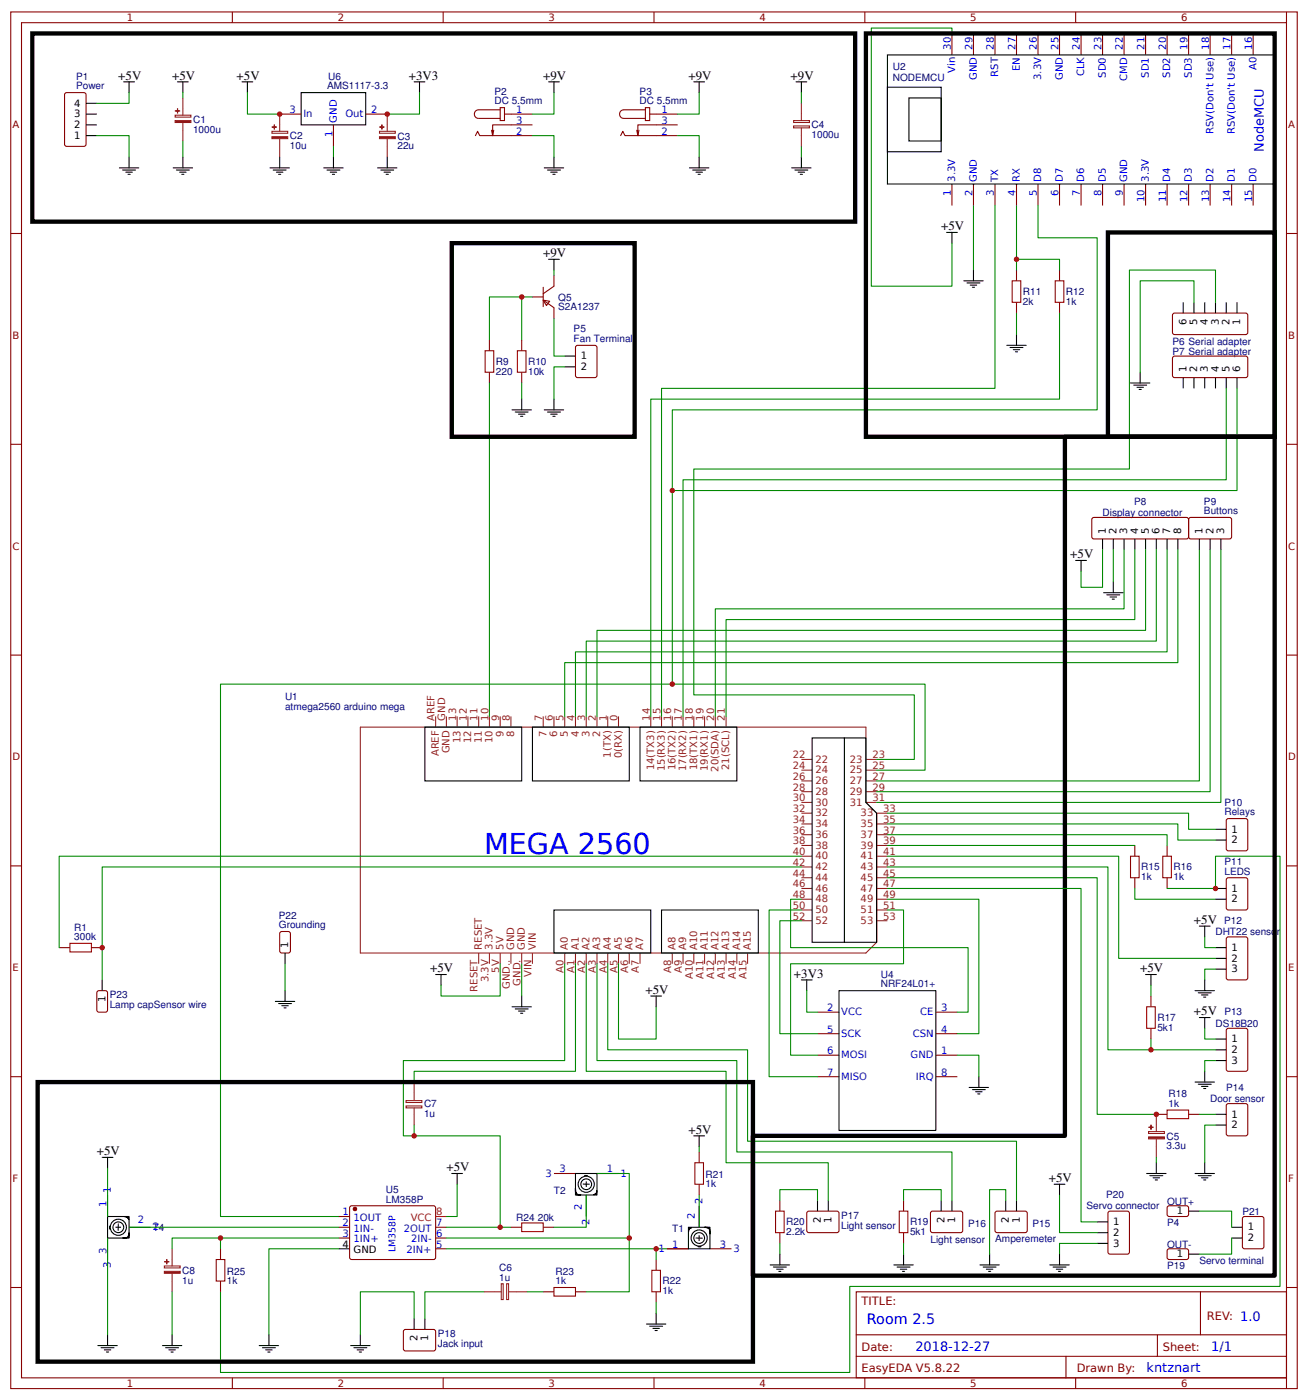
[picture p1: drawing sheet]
<svg xmlns="http://www.w3.org/2000/svg" width="322mm" height="344mm" viewBox="0 0 322 344" stroke-linecap="round" stroke-linejoin="round" font-family="sans-serif">
<g fill="none" stroke="#800" stroke-width=".26">
<path d="M2.6 2.9h316.5v338.7h-316.5zM5.3 5.6h311.1v333.4h-311.1zM57.1 2.9v2.7M109 2.9v2.7M160.9 2.9v2.7M212.7 2.9v2.7M234.2 8.2v5.3M239.4 8.2v5.3M244.7 8.2v5.3M250 8.2v5.3M255.3 8.2v5.3M260.6 8.2v5.3"/>
<path d="M264.6 2.9v2.7M265.9 8.2v5.3M271.2 8.2v5.3M276.5 8.2v5.3M281.8 8.2v5.3M287.1 8.2v5.3M292.4 8.2v5.3M297.7 8.2v5.3M302.9 8.2v5.3M308.2 8.2v5.3M316.4 2.9v2.7M16.1 22.9l4.5-.1 .5 .2 .1 12.5-.3 .4-4.5 .1-.5-.3v-12.4z"/>
<path d="M68.8 28.1h5.3M82 30.7v5.3M90 28.1h5.2M116.9 33.4l.6-1.1 .5 1.1h13M121.4 32l-.2 1.4M123 26.5h1.1v3.2h-1.1zM123 27h-5.3a1.06 1.06 0 0 0-1 1.1 1.06 1.06 0 0 0 1 1h5.3M124.1 28.1h6.9M131 30.7h-9.8v2.7l-.3-1.4M152.7 33.4l.5-1.1 .5 1.1h13M157.2 32l-.3 1.4M158.7 26.5h1.1v3.2h-1.1z"/>
<path d="M158.7 27h-5.2a1.06 1.06 0 0 0-1.1 1.1 1.06 1.06 0 0 0 1.1 1h5.2M159.8 28.1h6.9M166.7 30.7h-9.8v2.7l-.3-1.4M2.6 57.4h2.7M234.2 45.3v5.3M239.4 45.3v5.3M244.7 45.3v5.3M250 45.3v5.3M255.3 45.3v5.3M260.6 45.3v5.3M265.9 45.3v5.3M271.2 45.3v5.3"/>
<path d="M276.5 45.3v5.3M281.8 45.3v5.3M287.1 45.3v5.3M292.4 45.3v5.3M297.7 45.3v5.3M302.9 45.3v5.3M308.2 45.3v5.3M316.4 57.4h2.7M131 73.1h2.6M133.6 73.8l1.6 .3-.8 1.1zM133.6 73.8l2.7 1.9v2.6M133.6 70.7v4.7"/>
<path d="M136.3 67.8v2.6l-2.7 1.9M250 66.4v2.7M250 74.4v2.6M260.6 66.4v2.7M260.6 74.4v2.6M288.5 77.3l.4-.3h17.5l.4 .3 .1 .2v4.3l-.1 .2-.4 .3h-17.5l-.4-.3-.1-.2zM120.4 83.6v2.7M120.4 91.6v2.6M128.3 83.6v2.7M128.3 91.6v2.6M141.8 85h4.5l.5 .2v7.2l-.2 .4-4.5 .1-.5-.3v-7.1zM288.5 87.9l.4-.3h17.5l.4 .3 .1 .2v4.3l-.1 .2-.4 .3h-17.5l-.4-.3-.1-.2z"/>
<path d="M2.6 109.3h2.7M316.4 109.3h2.7M268.6 127.6l.5-.3h22.7l.5 .3 .1 .2v4.3l-.1 .2-.5 .3h-22.7l-.5-.3v-.2zM292.4 127.6l.5-.3 9.8 .1 .2 .4v4.5l-.5 .3-9.8-.1-.2-.4zM2.6 161.2h2.7M316.4 161.2h2.7M2.6 213h2.7M279.1 208v2.6M279.1 215.9v2.7M287.1 208v2.6M287.1 215.9v2.7M301.7 216.2l.5-.3h4.2l.4 .3 .1 7.1-.2 .5-4.5 .1-.5-.3z"/>
<path d="M301.9 201.4h4.5l.4 .2 .1 7.2-.2 .4-4.5 .1-.5-.3-.1-7.1zM316.4 213h2.7M14.6 233.1h2.6M22.5 233.1h2.6M69.1 229.2h1.8l.5 .2v4.5l-.2 .5h-1.9l-.4-.2-.1-4.5zM301.7 230.7l.5-.2h4.2l.4 .2 .1 9.8-.2 .5-4.5 .1-.5-.3zM24.1 243.8l1.8-.1 .5 .3 .1 4.5-.3 .4-1.9 .1-.4-.3-.1-4.5zM201.1 249h5.3M201.1 254.3h5.3M201.1 259.6h5.3M230.2 249h5.3M230.2 254.3h5.3"/>
<path d="M230.2 259.6h5.3M283.1 245v2.7M283.1 253v2.6M301.7 253.2l.5-.2h4.2l.4 .2 .1 9.8-.2 .5-4.5 .1-.5-.3zM2.6 264.9h2.7M201.1 264.9h5.3M230.2 264.9h5.3M284.4 274.1h2.7M292.4 274.1h2.6M301.7 271.8l.5-.3h4.2l.4 .3 .1 7.1-.2 .5h-4.5l-.5-.2zM316.4 264.9h2.7M26.5 294v5.3"/>
<path d="M83.3 299.3h2.7M86.3 296.7h20.6l.3 .5-.1 12.4-.5 .3-20.3-.1-.3-.5v-12.1zM136.3 288.7h5.3M144.2 294v5.3M146.8 288.7h5.3M172 283.4v2.6M172 291.3v2.7M172 296.6v5.3M191.8 295.3v2.6M198.5 298.2l.5-.3 7.1 .1 .3 .5-.1 4.5-.5 .2h-7.1l-.3-.5zM222.2 295.3v2.6M228.9 298.2l.5-.3 7.1 .1 .3 .5-.1 4.5-.4 .2h-7.2l-.2-.5z"/>
<path d="M244.8 298.2l.5-.3 7.1 .1 .3 .5-.1 4.5-.5 .2h-7.1l-.3-.5zM272.6 298.2l.4-.3h4.3l.4 .3 .1 9.8-.2 .5h-4.6l-.4-.2zM287.3 296.7h4.8l.3 .5-.1 1.8-.5 .3-4.5-.1-.2-.5v-1.5zM305.9 299.3h4.5l.4 .2 .1 7.2-.3 .4-4.5 .1-.4-.3-.1-7.1zM2.6 316.7h2.7M26.5 304.6v5.3M31.7 301.9h5.3M54.2 307.2v2.7M54.2 315.1v2.7M83.3 301.9h2.7M83.3 304.6h2.7M107.2 301.9h2.6"/>
<path d="M107.2 304.6h2.6M107.2 307.2h2.6M125.7 301.9h2.6M133.6 301.9h2.7M133.6 317.8h2.7M141.6 317.8h2.6M161.4 309.9v2.6M161.4 317.8v2.6M164 307.2h5.3M174.6 307.2h5.3M191.8 303.2v2.7M210.6 317.8h105.8v21.2h-105.8z"/>
<path d="M222.2 303.2v2.7M287.3 307.3h4.8l.3 .4-.1 1.9-.5 .3-4.5-.1-.2-.5v-1.6zM295.3 317.8v10.6M316.4 316.7h2.7M57.1 339v2.6M99.5 327.1h7.4l.3 .5-.1 4.5-.5 .2h-7.1l-.3-.5v-4.2zM109 339v2.6M160.9 339v2.6M210.6 328.4h105.8M210.6 333.7h105.8M212.7 339v2.6M262.2 333.7v5.3"/>
<path d="M264.6 339v2.6M284.7 328.4v5.3M316.4 339v2.6"/>
</g>
<g fill="none" stroke="#8d2323" stroke-width=".26">
<path d="M43.1 28.3h3.9v.5h-3.9zM45 24.1v4.2M45 30.2v4.5M66.9 32.3h3.9v.5h-3.9zM68.8 28.1v4.2M68.8 34.2v4.5M93.3 32.3h3.9v.5h-3.9zM95.2 28.1v4.2M95.2 34.2v4.5M195.2 31h3.9v.5h-3.9zM195.2 29.7h3.9v.4h-3.9zM197.1 25.4v4.3"/>
<path d="M197.1 31.5v4.5M107.2 176.2v2.7M109.8 176.2v2.7M112.4 176.2v2.7M115.1 176.2v2.7M117.7 176.2v2.7M120.4 176.2v2.7M123 176.2v2.7M125.7 176.2v2.7M133.6 176.2v2.7M136.3 176.2v2.7M138.9 176.2v2.7"/>
<path d="M141.6 176.2v2.7M144.2 176.2v2.7M146.8 176.2v2.7M149.5 176.2v2.7M152.1 176.2v2.7M160.1 176.2v2.7M162.7 176.2v2.7M165.4 176.2v2.7M168 176.2v2.7M170.7 176.2v2.7M173.3 176.2v2.7M175.9 176.2v2.7"/>
<path d="M178.6 176.2v2.7M197.1 186.8h2.7M197.1 189.5h2.7M197.1 192.1h2.7M197.1 194.8h2.7M197.1 197.4h2.7M213 186.8h2.6M213 189.5h2.6M213 192.1h2.6M213 194.8h2.6M213 197.4h2.6M213 197.4v-18.5h-124.4v55.5h124.4l2.6-2.6v-31.7"/>
<path d="M213 197.4l2.6 2.7M197.1 200.1h2.7M197.1 202.7h2.7M197.1 205.3h2.7M197.1 208h2.7M197.1 210.6h2.7M197.1 213.3h2.7M197.1 215.9h2.7M197.1 218.6h2.7M215.6 200.1h2.7M215.6 202.7h2.7M215.6 205.3h2.7"/>
<path d="M215.6 208h2.7M215.6 210.6h2.7M215.6 213.3h2.7M215.6 215.9h2.7M215.6 218.6h2.7M117.7 234.4v2.7M120.4 234.4v2.7M123 234.4v2.7M125.7 234.4v2.7M128.3 234.4v2.7M131 234.4v2.7M138.9 234.4v2.7"/>
<path d="M141.6 234.4v2.7M144.2 234.4v2.7M146.8 234.4v2.7M149.5 234.4v2.7M152.1 234.4v2.7M154.8 234.4v2.7M157.4 234.4v2.7M165.4 234.4v2.7M168 234.4v2.7M170.7 234.4v2.7M173.3 234.4v2.7M175.9 234.4v2.7"/>
<path d="M178.6 234.4v2.7M181.2 234.4v2.7M183.9 234.4v2.7M197.1 221.2h2.7M197.1 223.9h2.7M197.1 226.5h2.7M215.6 221.2h2.7M215.6 223.9h2.7M215.6 226.5h2.7M99.9 270.7h3.9v.5h-3.9zM99.9 272.1h3.9v.4h-3.9zM101.9 266.2v4.5"/>
<path d="M101.9 272.5v4.3M282.5 278.4h3.9v.4h-3.9zM284.4 274.1v4.3M284.4 280.2v4.5M40.4 311.4h3.9v.5h-3.9zM42.3 307.2v4.2M42.3 313.3v4.5M119.1 317.8h4.2M123.3 315.8h.5v3.9h-.5zM124.6 315.8h.5v3.9h-.5zM125.1 317.8h4.5"/>
</g>
<g fill="none" stroke="#000" stroke-width=".26">
<path d="M218.3 13.5h95.2v31.8h-95.2zM21.2 33.4h2.6M21.2 30.7h2.6M21.2 28.1h2.6M21.2 25.4h2.6M30.4 20.1h2.7M31.7 20.1v2.7M31.7 38.7v2.6M43.7 20.1h2.6M45 20.1v2.7M45 38.7v2.6M59.5 20.1h2.7"/>
<path d="M60.9 20.1v2.7M68.8 38.7v2.6M74.1 22.8h15.9v7.9h-15.9zM82 38.7v2.6M95.2 38.7v2.6M101.9 20.1h2.6M103.2 20.1v2.7M134.9 20.1h2.7M136.3 20.1v2.7M136.3 38.7v2.6M170.7 20.1h2.6M172 20.1v2.7"/>
<path d="M172 38.7v2.6M195.8 20.1h2.6M197.1 20.1v2.7M197.1 38.7v2.6M218.3 21.5h13.2v15.8h-13.2zM223.6 24.1h7.9v10.6h-7.9zM29.4 41.3h4.7M30.2 41.8h3.1M31 42.4h1.5M31.5 42.9h.5M42.6 41.3h4.8M43.4 41.8h3.2"/>
<path d="M44.2 42.4h1.6M44.7 42.9h.5M66.4 41.3h4.8M67.2 41.8h3.2M68 42.4h1.6M68.5 42.9h.6M79.6 41.3h4.8M80.4 41.8h3.2M81.2 42.4h1.6M81.8 42.9h.5M92.9 41.3h4.7M93.7 41.8h3.1"/>
<path d="M94.5 42.4h1.5M95 42.9h.5M133.9 41.3h4.7M134.7 41.8h3.1M135.5 42.4h1.6M136 42.9h.5M169.6 41.3h4.8M170.4 41.8h3.2M171.2 42.4h1.6M171.7 42.9h.5M194.7 41.3h4.8M195.5 41.8h3.2"/>
<path d="M196.3 42.4h1.6M196.8 42.9h.6M232.8 57.2h2.7M234.2 57.2v2.6M134.9 63.8h2.7M136.3 63.8v2.6M237.1 69.1h4.7M237.9 69.6h3.1M238.7 70.1h1.5M239.2 70.7h.5M239.4 66.4v2.7M291 74.4v2.6"/>
<path d="M293.7 74.4v2.6M296.3 74.4v2.6M299 74.4v2.6M301.6 74.4v2.6M304.3 74.4v2.6M128.3 98.2v2.6M136.3 98.2v2.6M138.9 87.6h2.7M138.9 90.2h2.7M247.6 85h4.8M248.4 85.5h3.2M249.2 86h1.6"/>
<path d="M249.8 86.5h.5M250 82.3v2.7M278.1 94.2h4.7M278.9 94.7h3.1M279.7 95.3h1.6M280.2 95.8h.5M280.5 91.6v2.6M291 92.9v2.6M293.7 92.9v2.6M296.3 92.9v2.6M299 92.9v2.6M301.6 92.9v2.6"/>
<path d="M304.3 92.9v2.6M125.9 100.8h4.8M126.7 101.4h3.2M127.5 101.9h1.6M128.1 102.4h.5M133.9 100.8h4.7M134.7 101.4h3.1M135.5 101.9h1.6M136 102.4h.5M264.6 137.9h2.6M265.9 137.9v2.6M271.2 132.6v2.6"/>
<path d="M273.8 132.6v2.6M276.5 132.6v2.6M279.1 132.6v2.6M281.8 132.6v2.6M284.4 132.6v2.6M287.1 132.6v2.6M289.7 132.6v2.6M295 132.6v2.6M297.7 132.6v2.6M300.3 132.6v2.6M271.5 145.8h4.7M272.3 146.3h3.1"/>
<path d="M273 146.9h1.6M273.6 147.4h.5M273.8 143.2v2.6M104.5 178.9h23.8v13.2h-23.8zM131 178.9h23.8v13.2h-23.8zM157.4 178.9h23.8v13.2h-23.8zM199.8 181.5h7.9v50.3h-7.9zM207.7 181.5h5.3v15.9l2.6 2.7v31.7h-7.9M299 204h2.6M299 206.7h2.6M299 218.6h2.6M70.1 234.4v2.7"/>
<path d="M107.2 239.7h2.6M108.5 239.7v2.7M136.3 223.9h23.8v10.5h-23.8zM162.7 223.9h23.8v10.5h-23.8zM281.8 239.7h2.6M283.1 239.7v2.7M295 227.8h2.7M296.3 227.8v2.7M299 221.2h2.6M299 238.4h2.6M299 233.1h2.6M299 235.8h2.6"/>
<path d="M25.1 241.1v2.6M67.7 246.4h4.8M68.5 246.9h3.2M69.3 247.4h1.6M69.8 247.9h.6M70.1 243.7v2.7M125.9 247.7h4.8M126.7 248.2h3.2M127.5 248.7h1.6M128.1 249.3h.5M128.3 245v2.7M160.1 245h2.6"/>
<path d="M161.4 245v2.7M197.1 241.1h2.7M198.4 241.1v2.6M206.4 243.7h23.8v34.4h-23.8zM294 243.7h4.7M294.7 244.2h3.2M295 250.3h2.7M295.5 244.8h1.6M296.1 245.3h.5M296.3 241.1v2.6M296.3 250.3v2.7M299 255.6h2.6"/>
<path d="M299 258.3h2.6M170.7 279.4h2.6M172 279.4v2.7M238.4 267.5h4.8M239.2 268h3.2M240 268.6h1.6M240.5 269.1h.5M240.8 264.9v2.6M294 266.2h4.7M294.7 266.7h3.2M295.5 267.3h1.6M296.1 267.8h.5"/>
<path d="M296.3 263.6v2.6M299 260.9h2.6M299 274.1h2.6M299 276.8h2.6M25.1 284.7h2.7M26.5 299.3h5.2v5.3h-5.2zM26.5 284.7v2.7M31.6 299.5l-.1-.1 .2 .6-.4-.6-.6-.1 .6 .2 .4 .7M111.1 288.7h2.7M112.4 288.7v2.6M141.6 288.7h5.2v5.3h-5.2zM141.6 293.8l1.2 .2-.5-.1 .5 .1h-.3a.81 .81 0 0 1-1-1.1v-.6l.2 1.2 .6 .4"/>
<path d="M143.4 291.3l1.6 .1M143.8 289.2h.6M144.2 290.6v1.4M144.6 289.2l-.9 .1M146.6 293.9l.1-.2-.6 .2 .6-.3 .1-.7-.2 .6-.7 .4M201.1 295.3v2.6M203.7 295.3v2.6M231.5 295.3v2.6M234.2 295.3v2.6M247.4 295.3v2.6M250 295.3v2.6M259.3 291.3h2.6"/>
<path d="M260.6 291.3v2.7M282 288.7h4.8M282.8 289.2h3.2M283.6 289.7h1.6M284.2 290.3h.5M284.4 286v2.7M292.4 297.9h2.6M294 288.7h4.7M294.7 289.2h3.2M295.5 289.7h1.6M296.1 290.3h.5M296.3 286v2.7"/>
<path d="M27 301.7v.6M27 301.6v.8M29.1 301.1v1.7M29.8 301.9h-1.4M31.6 303.8l-.4 .6-1.1 .2h.9a.91 .91 0 0 0 .8-1.3l-.2 1.2M83.3 307.2h2.7M169.3 301.9h5.3v5.3h-5.3zM170.2 302l-.7 .4-.1 .6 .1-.7 .6-.3-.6 .2v-.2M171.2 304.5l1.6 .1M171.7 306.7h.7M172 303.9v1.4M172.5 306.6l-.9 .1"/>
<path d="M173.9 302l.6 .4 .1 1.2v-.9a.91 .91 0 0 0-1.2-.8l1.2 .2M189.4 311.2h4.8M190.2 311.7h3.2M191 312.2h1.6M191.6 312.8h.5M191.8 308.5v2.7M219.9 311.2h4.7M220.7 311.7h3.1M221.5 312.2h1.5M222 312.8h.5M222.2 308.5v2.7M241 311.2h4.8"/>
<path d="M241.8 311.7h3.2M242.6 312.2h1.6M243.2 312.8h.5M243.4 308.5v2.7M258.2 311.2h4.8M259 311.7h3.2M259.8 312.2h1.6M260.3 312.8h.6M260.6 308.5v2.7M269.9 305.9h2.6M269.9 300.6h2.6M269.9 303.2h2.6"/>
<path d="M292.4 308.5h2.6M302.9 301.9h2.7M302.9 304.6h2.7M24.1 331h4.7M24.9 331.5h3.1M25.7 332.1h1.6M26.2 332.6h.5M26.5 328.4v2.6M40 331h4.7M40.7 331.5h3.2M41.5 332.1h1.6M42.1 332.6h.5"/>
<path d="M42.3 328.4v2.6M63.8 331h4.7M64.6 331.5h3.1M65.4 332.1h1.5M65.9 332.6h.5M66.1 328.4v2.6M86.3 331h4.7M87 331.5h3.2M87.8 332.1h1.6M88.4 332.6h.5M88.6 328.4v2.6M101.9 324.4v2.7"/>
<path d="M104.5 324.4v2.7M159 325.7h4.8M159.8 326.3h3.2M160.6 326.8h1.6M161.1 327.3h.6M161.4 323.1v2.6"/>
<circle cx="144.2" cy="291.3" r="1.98"/>
<circle cx="144.2" cy="291.3" r="1.32"/>
<circle cx="29.1" cy="301.9" r="1.98"/>
<circle cx="29.1" cy="301.9" r="1.32"/>
<circle cx="172" cy="304.6" r="1.98"/>
<circle cx="172" cy="304.6" r="1.32"/>
</g>
<g fill="none" stroke="#080" stroke-width=".26">
<path d="M234.2 8.2v-1.3h-19.9v63.5h19.9v-10.6M23.8 33.4h7.9v5.3M31.7 22.8v2.6h-7.9M45 22.8v1.3M45 34.7v4M60.9 22.8v5.3h7.9M82 36v2.7M103.2 22.8v5.3h-8M131 33.4h5.3v5.3M136.3 22.8v5.3h-5.3M166.7 33.4h5.3v5.3M172 22.8v5.3h-5.3"/>
<path d="M197.1 22.8v2.6M197.1 36v2.7M239.4 50.6v15.8M244.7 50.6v44.9h-82v80.7M250 50.6v15.8M255.3 50.6v7.9h14.6v42.3h-104.5v19.9M128.3 73.1h-7.9v10.5M131 73.1h-2.7v10.5M136.3 78.3v9.3h2.6M136.3 66.4v1.4M250 63.8h10.6v2.6M250 77v5.3"/>
<path d="M260.6 77v21.2h-100.5v78M293.7 74.4v-5.3h-13.2v22.5M299 74.4v-8h-21.2v49h-107.1v55.5h54.2v15.9h-9.3M120.4 94.2v82M128.3 94.2v4M138.9 90.2h-2.6v8M301.6 95.5v22.5h-133.6v58.2M304.3 95.5v25.2h-138.9v47.6M271.2 135.2v9.3h-5.3v-4M273.8 135.2v8M276.5 135.2v14.6h-100.6v26.4M279.1 135.2v17.2h-100.5v23.8"/>
<path d="M281.8 135.2v19.9h-135v21.1M284.4 135.2v22.5h-140.2v18.5M287.1 135.2v25.2h-145.5v15.8M289.7 135.2v27.8h-150.8v13.2M295 135.2v56.9h-79.4M297.7 135.2v59.6h-82.1M300.3 135.2v62.2h-84.7M215.6 189.5h11.9v-21.2h-173.3v131h29.1M197.1 213.3h-172v27.8M197.1 210.6h-182.5v22.5M218.3 200.1h74.1v3.9h6.6M218.3 202.7h71.4v4h9.3"/>
<path d="M218.3 205.3h68.8v2.7M218.3 210.6h56.9v25.2h23.8M218.3 213.3h54.2v45h10.6M218.3 215.9h51.6v58.2h14.5M218.3 218.6h47.6v82h4M218.3 208h60.8M279.1 218.6v2.6h19.9M287.1 218.6h11.9v-8h15.9v105.9h-105.9v21.1h-154.8v-19.8M70.1 237.1v6.6M123 237.1v7.9h-14.5v-2.6M128.3 237.1v7.9M138.9 237.1v23.8h-39.7v18.5h23.8v22.5h-13.2"/>
<path d="M141.6 237.1v26.5h-39.7v2.6M144.2 237.1v26.5h34.4v22.4h25.1v9.3M146.8 237.1v23.8h34.4v22.5h53v11.9M149.5 237.1v21.2h34.4v22.4h66.1v14.6M152.1 237.1v18.5h9.3v-7.9M197.1 226.5h-5.3v27.8h9.3M197.1 223.9h-7.9v41h11.9M197.1 221.2h-2.6v11.9h43.6v15.9h-2.6M218.3 223.9h3.9v13.2h-27.7v22.5h6.6M218.3 221.2h22.5v33.1h-5.3M296.3 230.5v2.6h2.7M299 238.4h-2.7v2.7"/>
<path d="M198.4 243.7v5.3h2.7M235.5 259.6h5.3v5.3M283.1 255.6v2.7h15.9M283.1 242.4v2.6M296.3 253v2.6h2.7M101.9 276.8v2.6M295 274.1h4M299 260.9h-2.7v2.7M299 276.8h-2.7v9.2M26.5 287.4v11.9M112.4 291.3v8h-2.6M144.2 294v7.9h-7.9"/>
<path d="M146.8 288.7h8v15.9h-45M172 282.1v1.3M172 294v7.9M191.8 295.3v-2.6h9.3v2.6M222.2 295.3v-2.6h9.3v2.6M247.4 295.3v-2.6h-4v15.8M260.6 294v9.2h9.3M284.4 284.7v1.3M295 297.9h7.9v4M26.5 304.6v23.8M31.7 301.9h51.6M42.3 317.8v10.6"/>
<path d="M54.2 304.6h-11.9v2.6M83.3 307.2h-17.2v21.2M83.3 304.6h-29.1v2.6M109.8 307.2h59.5M119.1 317.8h-14.6v6.6M123 301.9h2.7M129.6 317.8h4M154.8 304.6v13.2h-10.6M161.4 307.2v2.7M191.8 305.9v2.6M222.2 305.9v2.6M269.9 305.9h-9.3v2.6"/>
<path d="M302.9 304.6v3.9h-7.9M101.9 324.4v-6.6h-13.3v10.6M161.4 320.4v2.7"/>
</g>
<g fill="#8d2323" stroke="#8d2323" stroke-width=".26">
<path d="M66.9 33.6h3.9v.5h-3.9z"/>
<path d="M66.9 31.2l1.1 .1z"/>
<path d="M67.5 30.7v1.1z"/>
<path d="M93.3 33.6h3.9v.5h-3.9z"/>
<path d="M93.4 31.2l1.1 .1z"/>
<path d="M93.9 30.7l.1 1.1z"/>
<path d="M43.1 29.7h3.9v.4h-3.9z"/>
<path d="M43.1 27.3h1.1z"/>
<path d="M43.7 26.7v1.1z"/>
<path d="M282.5 279.7h3.9v.5h-3.9z"/>
<path d="M282.6 277.3h1z"/>
<path d="M283.1 276.8v1z"/>
<path d="M40.4 312.8h3.9v.4h-3.9z"/>
<path d="M40.5 310.4h1z"/>
<path d="M41 309.9v1z"/>
</g>
<g fill="none" stroke="#a00000" stroke-width=".26">
<path d="M249 69.1h2.1v5.3h-2.1zM259.6 69.1h2.1v5.3h-2.1zM119.3 86.3h2.1v5.3h-2.1zM127.3 86.3h2.1v5.3h-2.1zM278.1 210.6h2.1v5.3h-2.1zM286 210.6h2.1v5.3h-2.1zM17.2 232.1h5.3v2.1h-5.3zM282 247.7h2.2v5.3h-2.2zM287.1 273.1h5.3v2.1h-5.3zM170.9 286h2.1v5.3h-2.1zM190.8 297.9h2.1v5.3h-2.1zM221.2 297.9h2.1v5.3h-2.1z"/>
<path d="M53.2 309.9h2.1v5.2h-2.1zM128.3 300.9h5.3v2.1h-5.3zM136.3 316.7h5.3v2.1h-5.3zM160.3 312.5h2.2v5.3h-2.2z"/>
</g>
<circle cx="87.3" cy="297.4" r=".4" fill="#800" stroke="#800" stroke-width=".26"/>
<path d="M107.2 299.3h2.6" fill="none" stroke="#f00" stroke-width=".26"/>
<path d="M7.9 8.2h202.4v46.3h-202.4zM213 8.2h100.5v99.2h-100.5zM111.1 59.8h45v47.6h-45zM272.5 57.2h41v50.2h-41zM9.3 266.2h175.9v68.8h-175.9z" fill="none" stroke="#000" stroke-width="1.1" stroke-linecap="butt"/>
<path d="M261.9 107.4h51.6v206.4h-128.3v-34.4h76.7z" fill="none" stroke="#000" stroke-width="1.1"/>
<g fill="#c00">
<circle cx="25.1" cy="233.1" r=".66"/>
<circle cx="54.2" cy="304.6" r=".66"/>
<circle cx="299" cy="218.6" r=".66"/>
<circle cx="284.4" cy="274.1" r=".66"/>
<circle cx="101.9" cy="279.4" r=".66"/>
<circle cx="161.4" cy="307.2" r=".66"/>
<circle cx="128.3" cy="73.1" r=".66"/>
<circle cx="250" cy="63.8" r=".66"/>
<circle cx="95.3" cy="28.1" r=".66"/>
<circle cx="68.8" cy="28.1" r=".66"/>
<circle cx="283.1" cy="258.3" r=".66"/>
<circle cx="123" cy="301.9" r=".66"/>
<circle cx="154.8" cy="304.6" r=".66"/>
<circle cx="165.4" cy="120.7" r=".66"/>
<circle cx="165.4" cy="168.3" r=".66"/>
</g>
<text font-size="7.1" fill="#00f" x="119.1" y="210.2">MEGA 2560</text>
<text font-size="3.5" fill="#00f" x="213.3" y="325.7">Room 2.5</text>
<g font-size="3.2">
<text x="29.1" y="19.6">+5V</text>
<text x="42.3" y="19.6">+5V</text>
<text x="58.2" y="19.6">+5V</text>
<text x="100.5" y="19.6">+3V3</text>
<text x="133.6" y="19.6">+9V</text>
<text x="169.3" y="19.6">+9V</text>
<text x="194.5" y="19.6">+9V</text>
<text x="231.5" y="56.6">+5V</text>
<text x="133.6" y="63.3">+9V</text>
<text x="263.3" y="137.3">+5V</text>
<text x="293.7" y="227.3">+5V</text>
<text x="105.8" y="239.2">+5V</text>
<text x="280.5" y="239.2">+5V</text>
<text x="158.7" y="244.5">+5V</text>
<text x="195.3" y="240.5">+3V3</text>
<text x="293.7" y="249.8">+5V</text>
<text x="169.3" y="278.9">+5V</text>
<text x="23.8" y="284.2">+5V</text>
<text x="109.8" y="288.2">+5V</text>
<text x="258" y="290.8">+5V</text>
</g>
<g font-size="3.2" fill="#00f">
<text x="310.9" y="37.3" transform="rotate(-90 310.9 37.3)">NodeMCU</text>
<text x="225.2" y="332.3">2018-12-27</text>
<text x="297.9" y="332.3">1/1</text>
<text x="282" y="337.6">kntznart</text>
</g>
<g font-size="2.8" fill="#800">
<text x="211.9" y="321">TITLE:</text>
<text x="296.9" y="324.7">REV: 1.0</text>
<text x="211.9" y="332.3">Date:</text>
<text x="286" y="332.3">Sheet:</text>
<text x="211.9" y="337.6">EasyEDA V5.8.22</text>
<text x="264.8" y="337.6">Drawn By:</text>
</g>
<g font-size="2.5" fill="#800">
<text x="31.2" y="5.2">1</text>
<text x="83.1" y="5.2">2</text>
<text x="134.9" y="5.2">3</text>
<text x="186.8" y="5.2">4</text>
<text x="238.7" y="5.2">5</text>
<text x="290.5" y="5.2">6</text>
<text x="3" y="31.5">A</text>
<text x="316.8" y="31.5">A</text>
<text x="3" y="83.4">B</text>
<text x="316.8" y="83.4">B</text>
<text x="3" y="135.2">C</text>
<text x="316.8" y="135.2">C</text>
<text x="3" y="187.1">D</text>
<text x="316.8" y="187.1">D</text>
<text x="3" y="238.9">E</text>
<text x="316.8" y="238.9">E</text>
<text x="3" y="290.8">F</text>
<text x="316.8" y="290.8">F</text>
<text x="31.2" y="341.2">1</text>
<text x="83.1" y="341.2">2</text>
<text x="134.9" y="341.2">3</text>
<text x="186.8" y="341.2">4</text>
<text x="238.7" y="341.2">5</text>
<text x="290.5" y="341.2">6</text>
</g>
<g font-size="2.5" fill="#000080">
<text x="219.6" y="17.3">U2</text>
<text x="18.7" y="19.7">P1</text>
<text x="18.7" y="22">Power</text>
<text x="80.4" y="22">AMS1117-3.3</text>
<text x="80.7" y="19.7">U6</text>
<text x="121.6" y="23.3">P2</text>
<text x="157.3" y="23.3">P3</text>
<text x="219.6" y="20">NODEMCU</text>
<text x="121.6" y="25.7">DC 5.5mm</text>
<text x="157.3" y="25.7">DC 5.5mm</text>
<text x="47.5" y="32.6">1000u</text>
<text x="47.5" y="30.3">C1</text>
<text x="71.3" y="34.3">C2</text>
<text x="97.8" y="34.5">C3</text>
<text x="199.6" y="33.9">1000u</text>
<text x="199.6" y="31.6">C4</text>
<text x="71.3" y="36.6">10u</text>
<text x="97.8" y="36.6">22u</text>
<text x="137.3" y="76.3">S2A1237</text>
<text x="137.3" y="74">Q5</text>
<text x="251.6" y="75">2k</text>
<text x="251.6" y="72.6">R11</text>
<text x="262.2" y="74.9">1k</text>
<text x="262.2" y="72.6">R12</text>
<text x="141.1" y="81.8">P5</text>
<text x="122" y="89.8">R9</text>
<text x="129.9" y="89.8">R10</text>
<text x="141.1" y="84.2">Fan Terminal</text>
<text x="288.4" y="87.5">P7 Serial adapter</text>
<text x="288.4" y="84.8">P6 Serial adapter</text>
<text x="122" y="92.2">220</text>
<text x="129.9" y="92.1">10k</text>
<text x="278.9" y="124.1">P8</text>
<text x="296.1" y="124.2">P9</text>
<text x="271.2" y="126.9">Display connector</text>
<text x="296.1" y="126.5">Buttons</text>
<text x="70.1" y="172.1">U1</text>
<text x="70.1" y="174.8">atmega2560 arduino mega</text>
<text x="301.2" y="200.6">Relays</text>
<text x="301.2" y="198.3">P10</text>
<text x="280.7" y="214.1">R15</text>
<text x="288.7" y="214.1">R16</text>
<text x="301.2" y="215.1">LEDS</text>
<text x="301.2" y="212.8">P11</text>
<text x="280.7" y="216.5">1k</text>
<text x="288.7" y="216.5">1k</text>
<text x="68.6" y="226.1">P22</text>
<text x="301.1" y="227.4">P12</text>
<text x="18.3" y="231.3">300k</text>
<text x="18.3" y="229">R1</text>
<text x="68.6" y="228.4">Grounding</text>
<text x="299" y="230.1">DHT22 sensor</text>
<text x="27" y="245.6">P23</text>
<text x="216.7" y="242.9">NRF24L01+</text>
<text x="216.7" y="240.6">U4</text>
<text x="27" y="248">Lamp capSensor wire</text>
<text x="284.7" y="251.2">R17</text>
<text x="301.2" y="249.8">P13</text>
<text x="284.7" y="253.5">5k1</text>
<text x="299" y="252.5">DS18B20</text>
<text x="287.5" y="269.9">R18</text>
<text x="301.6" y="268.4">P14</text>
<text x="104.3" y="274.8">1u</text>
<text x="104.3" y="272.4">C7</text>
<text x="287.5" y="272.3">1k</text>
<text x="297.7" y="271.1">Door sensor</text>
<text x="286.9" y="280.4">C5</text>
<text x="286.9" y="282.7">3.3u</text>
<text x="94.9" y="293.6">U5</text>
<text x="136.3" y="293.8">T2</text>
<text x="173.6" y="291.9">1k</text>
<text x="173.6" y="289.8">R21</text>
<text x="94.9" y="295.8">LM358P</text>
<text x="206.9" y="300">P17</text>
<text x="267.2" y="297.5">Servo connector</text>
<text x="272.1" y="294.8">P20</text>
<text x="287.1" y="296.5">OUT+</text>
<text x="305.6" y="298.8">P21</text>
<text x="37.6" y="302.8">T4</text>
<text x="127" y="300.4">R24</text>
<text x="132.3" y="300.4">20k</text>
<text x="165.4" y="303.1">T1</text>
<text x="193.4" y="303.9">2.2k</text>
<text x="193.4" y="301.5">R20</text>
<text x="206.9" y="302.2">Light sensor</text>
<text x="223.8" y="303.9">5k1</text>
<text x="223.8" y="301.5">R19</text>
<text x="228.9" y="305.8">Light sensor</text>
<text x="238.1" y="301.8">P16</text>
<text x="244.8" y="305.5">Amperemeter</text>
<text x="254" y="301.8">P15</text>
<text x="287.1" y="301.5">P4</text>
<text x="287.1" y="307.1">OUT-</text>
<text x="295" y="311">Servo terminal</text>
<text x="44.8" y="315.8">1u</text>
<text x="44.8" y="313.3">C8</text>
<text x="55.8" y="315.8">1k</text>
<text x="55.8" y="313.6">R25</text>
<text x="122.8" y="315">1u</text>
<text x="122.8" y="312.6">C6</text>
<text x="136.6" y="315.9">1k</text>
<text x="136.6" y="313.6">R23</text>
<text x="163" y="316">R22</text>
<text x="287.1" y="312.1">P19</text>
<text x="163" y="318.4">1k</text>
<text x="107.7" y="329">P18</text>
<text x="107.7" y="331.3">Jack input</text>
</g>
<g font-size="2.5" fill="#00f">
<text x="233.9" y="12.2" transform="rotate(-90 233.9 12.2)">30</text>
<text x="234.9" y="17.9" transform="rotate(-90 234.9 17.9)">Vin</text>
<text x="239.2" y="12.2" transform="rotate(-90 239.2 12.2)">29</text>
<text x="244.5" y="12.2" transform="rotate(-90 244.5 12.2)">28</text>
<text x="249.8" y="12.2" transform="rotate(-90 249.8 12.2)">27</text>
<text x="250.8" y="17.5" transform="rotate(-90 250.8 17.5)">EN</text>
<text x="255.1" y="12.2" transform="rotate(-90 255.1 12.2)">26</text>
<text x="260.3" y="12.2" transform="rotate(-90 260.3 12.2)">25</text>
<text x="265.6" y="12.2" transform="rotate(-90 265.6 12.2)">24</text>
<text x="270.9" y="12.2" transform="rotate(-90 270.9 12.2)">23</text>
<text x="276.2" y="12.2" transform="rotate(-90 276.2 12.2)">22</text>
<text x="281.5" y="12.2" transform="rotate(-90 281.5 12.2)">21</text>
<text x="286.8" y="12.2" transform="rotate(-90 286.8 12.2)">20</text>
<text x="292.1" y="12.2" transform="rotate(-90 292.1 12.2)">19</text>
<text x="297.4" y="12.2" transform="rotate(-90 297.4 12.2)">18</text>
<text x="302.7" y="12.2" transform="rotate(-90 302.7 12.2)">17</text>
<text x="308" y="12.2" transform="rotate(-90 308 12.2)">16</text>
<text x="309" y="17.3" transform="rotate(-90 309 17.3)">A0</text>
<text x="240.2" y="19.7" transform="rotate(-90 240.2 19.7)">GND</text>
<text x="245.5" y="18.8" transform="rotate(-90 245.5 18.8)">RST</text>
<text x="256.1" y="19.7" transform="rotate(-90 256.1 19.7)">3.3V</text>
<text x="261.4" y="19.7" transform="rotate(-90 261.4 19.7)">GND</text>
<text x="266.7" y="18.8" transform="rotate(-90 266.7 18.8)">CLK</text>
<text x="272" y="19.1" transform="rotate(-90 272 19.1)">SD0</text>
<text x="277.3" y="19.8" transform="rotate(-90 277.3 19.8)">CMD</text>
<text x="282.6" y="19.1" transform="rotate(-90 282.6 19.1)">SD1</text>
<text x="287.9" y="19.1" transform="rotate(-90 287.9 19.1)">SD2</text>
<text x="293.2" y="19.1" transform="rotate(-90 293.2 19.1)">SD3</text>
<text x="71.2" y="27.8">3</text>
<text x="74.6" y="28.9">In</text>
<text x="84.9" y="28.9">Out</text>
<text x="91.3" y="27.8">2</text>
<text x="127" y="27.8">1</text>
<text x="162.7" y="27.8">1</text>
<text x="81.8" y="33.6" transform="rotate(-90 81.8 33.6)">1</text>
<text x="82.8" y="30.2" transform="rotate(-90 82.8 30.2)">GND</text>
<text x="127" y="33.1">2</text>
<text x="127" y="30.5">3</text>
<text x="162.7" y="33.1">2</text>
<text x="162.7" y="30.5">3</text>
<text x="298.4" y="33" transform="rotate(-90 298.4 33)">RSV(Don't Use)</text>
<text x="303.7" y="33" transform="rotate(-90 303.7 33)">RSV(Don't Use)</text>
<text x="234.9" y="44.7" transform="rotate(-90 234.9 44.7)">3.3V</text>
<text x="240.2" y="44.7" transform="rotate(-90 240.2 44.7)">GND</text>
<text x="245.5" y="44.7" transform="rotate(-90 245.5 44.7)">TX</text>
<text x="250.8" y="44.7" transform="rotate(-90 250.8 44.7)">RX</text>
<text x="256.1" y="44.7" transform="rotate(-90 256.1 44.7)">D8</text>
<text x="261.4" y="44.7" transform="rotate(-90 261.4 44.7)">D7</text>
<text x="266.7" y="44.7" transform="rotate(-90 266.7 44.7)">D6</text>
<text x="272" y="44.7" transform="rotate(-90 272 44.7)">D5</text>
<text x="277.3" y="44.7" transform="rotate(-90 277.3 44.7)">GND</text>
<text x="282.6" y="44.7" transform="rotate(-90 282.6 44.7)">3.3V</text>
<text x="287.9" y="44.7" transform="rotate(-90 287.9 44.7)">D4</text>
<text x="293.2" y="44.7" transform="rotate(-90 293.2 44.7)">D3</text>
<text x="298.4" y="44.7" transform="rotate(-90 298.4 44.7)">D2</text>
<text x="303.7" y="44.7" transform="rotate(-90 303.7 44.7)">D1</text>
<text x="309" y="44.7" transform="rotate(-90 309 44.7)">D0</text>
<text x="233.9" y="48.2" transform="rotate(-90 233.9 48.2)">1</text>
<text x="239.2" y="48.2" transform="rotate(-90 239.2 48.2)">2</text>
<text x="244.5" y="48.2" transform="rotate(-90 244.5 48.2)">3</text>
<text x="249.8" y="48.2" transform="rotate(-90 249.8 48.2)">4</text>
<text x="255.1" y="48.2" transform="rotate(-90 255.1 48.2)">5</text>
<text x="260.3" y="48.2" transform="rotate(-90 260.3 48.2)">6</text>
<text x="265.6" y="48.2" transform="rotate(-90 265.6 48.2)">7</text>
<text x="270.9" y="48.2" transform="rotate(-90 270.9 48.2)">8</text>
<text x="276.2" y="48.2" transform="rotate(-90 276.2 48.2)">9</text>
<text x="281.5" y="49.7" transform="rotate(-90 281.5 49.7)">10</text>
<text x="286.8" y="49.7" transform="rotate(-90 286.8 49.7)">11</text>
<text x="292.1" y="49.7" transform="rotate(-90 292.1 49.7)">12</text>
<text x="297.4" y="49.7" transform="rotate(-90 297.4 49.7)">13</text>
<text x="302.7" y="49.7" transform="rotate(-90 302.7 49.7)">14</text>
<text x="308" y="49.7" transform="rotate(-90 308 49.7)">15</text>
<text x="203.5" y="248.7">2</text>
<text x="206.9" y="249.8">VCC</text>
<text x="226.4" y="249.8">CE</text>
<text x="231.5" y="248.7">3</text>
<text x="203.5" y="254">5</text>
<text x="206.9" y="255.1">SCK</text>
<text x="224.5" y="255.1">CSN</text>
<text x="231.5" y="254">4</text>
<text x="203.5" y="259.3">6</text>
<text x="206.9" y="260.4">MOSI</text>
<text x="224" y="260.4">GND</text>
<text x="231.5" y="259.3">1</text>
<text x="203.5" y="264.6">7</text>
<text x="206.9" y="265.7">MISO</text>
<text x="225.3" y="265.7">IRQ</text>
<text x="231.5" y="264.6">8</text>
<text x="27.3" y="293.4" transform="rotate(-90 27.3 293.4)">1</text>
<text x="134.2" y="289.5">3</text>
<text x="137.6" y="288.4">3</text>
<text x="149.2" y="288.4">1</text>
<text x="152.7" y="289.5">1</text>
<text x="26.2" y="296.9" transform="rotate(-90 26.2 296.9)">1</text>
<text x="84.3" y="299">1</text>
<text x="143.1" y="297.7" transform="rotate(-90 143.1 297.7)">2</text>
<text x="170.9" y="299.8" transform="rotate(-90 170.9 299.8)">2</text>
<text x="172.8" y="296.1" transform="rotate(-90 172.8 296.1)">2</text>
<text x="33.9" y="300.9">2</text>
<text x="37.6" y="302.7">2</text>
<text x="84.3" y="301.7">2</text>
<text x="84.3" y="304.3">3</text>
<text x="87" y="300.3">1OUT</text>
<text x="87" y="303">1IN-</text>
<text x="87" y="305.6">1IN+</text>
<text x="99.3" y="303">2OUT</text>
<text x="101.1" y="305.6">2IN-</text>
<text x="107.3" y="301.7">7</text>
<text x="107.3" y="304.3">6</text>
<text x="145" y="301.4" transform="rotate(-90 145 301.4)">2</text>
<text x="26.2" y="308.5" transform="rotate(-90 26.2 308.5)">3</text>
<text x="27.3" y="312" transform="rotate(-90 27.3 312)">3</text>
<text x="100" y="308.3">2IN+</text>
<text x="107.3" y="306.9">5</text>
<text x="161.9" y="308">1</text>
<text x="165.4" y="306.9">1</text>
<text x="177" y="306.9">3</text>
<text x="180.4" y="308">3</text>
</g>
<g font-size="2.5">
<text x="18.3" y="28.9">3</text>
<text x="18.3" y="26.2">4</text>
<text x="18.3" y="34.2">1</text>
<text x="18.3" y="31.5">2</text>
<text x="291.8" y="79.9" transform="rotate(-90 291.8 79.9)">6</text>
<text x="294.5" y="79.9" transform="rotate(-90 294.5 79.9)">5</text>
<text x="297.1" y="79.9" transform="rotate(-90 297.1 79.9)">4</text>
<text x="299.8" y="79.9" transform="rotate(-90 299.8 79.9)">3</text>
<text x="302.4" y="79.9" transform="rotate(-90 302.4 79.9)">2</text>
<text x="305.1" y="79.9" transform="rotate(-90 305.1 79.9)">1</text>
<text x="142.9" y="88.4">1</text>
<text x="142.9" y="91">2</text>
<text x="291.8" y="91.6" transform="rotate(-90 291.8 91.6)">1</text>
<text x="294.5" y="91.6" transform="rotate(-90 294.5 91.6)">2</text>
<text x="297.1" y="91.6" transform="rotate(-90 297.1 91.6)">3</text>
<text x="299.8" y="91.6" transform="rotate(-90 299.8 91.6)">4</text>
<text x="302.4" y="91.6" transform="rotate(-90 302.4 91.6)">5</text>
<text x="305.1" y="91.6" transform="rotate(-90 305.1 91.6)">6</text>
<text x="272" y="131.3" transform="rotate(-90 272 131.3)">1</text>
<text x="274.6" y="131.3" transform="rotate(-90 274.6 131.3)">2</text>
<text x="277.3" y="131.3" transform="rotate(-90 277.3 131.3)">3</text>
<text x="279.9" y="131.3" transform="rotate(-90 279.9 131.3)">4</text>
<text x="282.6" y="131.3" transform="rotate(-90 282.6 131.3)">5</text>
<text x="285.2" y="131.3" transform="rotate(-90 285.2 131.3)">6</text>
<text x="287.9" y="131.3" transform="rotate(-90 287.9 131.3)">7</text>
<text x="290.5" y="131.3" transform="rotate(-90 290.5 131.3)">8</text>
<text x="295.8" y="131.3" transform="rotate(-90 295.8 131.3)">1</text>
<text x="298.4" y="131.3" transform="rotate(-90 298.4 131.3)">2</text>
<text x="301.1" y="131.3" transform="rotate(-90 301.1 131.3)">3</text>
<text x="302.9" y="204.8">1</text>
<text x="302.9" y="207.5">2</text>
<text x="302.9" y="219.4">1</text>
<text x="302.9" y="222">2</text>
<text x="70.9" y="233.1" transform="rotate(-90 70.9 233.1)">1</text>
<text x="302.9" y="233.9">1</text>
<text x="302.9" y="239.2">3</text>
<text x="302.9" y="236.6">2</text>
<text x="25.9" y="246.6" transform="rotate(-90 25.9 246.6)">1</text>
<text x="302.9" y="256.4">1</text>
<text x="302.9" y="261.7">3</text>
<text x="302.9" y="259.1">2</text>
<text x="302.9" y="274.9">1</text>
<text x="302.9" y="277.6">2</text>
<text x="289.5" y="298.7">1</text>
<text x="201.9" y="300.8" transform="rotate(-90 201.9 300.8)">2</text>
<text x="204.5" y="300.8" transform="rotate(-90 204.5 300.8)">1</text>
<text x="232.3" y="300.8" transform="rotate(-90 232.3 300.8)">2</text>
<text x="234.9" y="300.8" transform="rotate(-90 234.9 300.8)">1</text>
<text x="248.2" y="300.8" transform="rotate(-90 248.2 300.8)">2</text>
<text x="250.8" y="300.8" transform="rotate(-90 250.8 300.8)">1</text>
<text x="273.8" y="301.4">1</text>
<text x="273.8" y="304">2</text>
<text x="306.9" y="302.7">1</text>
<text x="306.9" y="305.4">2</text>
<text x="84.3" y="306.9">4</text>
<text x="87" y="308.3">GND</text>
<text x="273.8" y="306.7">3</text>
<text x="289.5" y="309.3">1</text>
<text x="102.7" y="329.9" transform="rotate(-90 102.7 329.9)">2</text>
<text x="105.3" y="329.9" transform="rotate(-90 105.3 329.9)">1</text>
</g>
<g font-size="2.5" fill="#8d2323">
<text x="106.9" y="177.3" transform="rotate(-90 106.9 177.3)">AREF</text>
<text x="109.5" y="177.3" transform="rotate(-90 109.5 177.3)">GND</text>
<text x="112.2" y="177.3" transform="rotate(-90 112.2 177.3)">13</text>
<text x="114.8" y="177.3" transform="rotate(-90 114.8 177.3)">12</text>
<text x="117.5" y="177.3" transform="rotate(-90 117.5 177.3)">11</text>
<text x="120.1" y="177.3" transform="rotate(-90 120.1 177.3)">10</text>
<text x="122.8" y="177.3" transform="rotate(-90 122.8 177.3)">9</text>
<text x="125.4" y="177.3" transform="rotate(-90 125.4 177.3)">8</text>
<text x="133.3" y="177.3" transform="rotate(-90 133.3 177.3)">7</text>
<text x="136" y="177.3" transform="rotate(-90 136 177.3)">6</text>
<text x="138.6" y="177.3" transform="rotate(-90 138.6 177.3)">5</text>
<text x="141.3" y="177.3" transform="rotate(-90 141.3 177.3)">4</text>
<text x="143.9" y="177.3" transform="rotate(-90 143.9 177.3)">3</text>
<text x="146.6" y="177.3" transform="rotate(-90 146.6 177.3)">2</text>
<text x="149.2" y="177.3" transform="rotate(-90 149.2 177.3)">1</text>
<text x="151.9" y="177.3" transform="rotate(-90 151.9 177.3)">0</text>
<text x="159.8" y="177.3" transform="rotate(-90 159.8 177.3)">14</text>
<text x="162.5" y="177.3" transform="rotate(-90 162.5 177.3)">15</text>
<text x="165.1" y="177.3" transform="rotate(-90 165.1 177.3)">16</text>
<text x="167.7" y="177.3" transform="rotate(-90 167.7 177.3)">17</text>
<text x="170.4" y="177.3" transform="rotate(-90 170.4 177.3)">18</text>
<text x="173" y="177.3" transform="rotate(-90 173 177.3)">19</text>
<text x="175.7" y="177.3" transform="rotate(-90 175.7 177.3)">20</text>
<text x="178.3" y="177.3" transform="rotate(-90 178.3 177.3)">21</text>
<text x="110.6" y="185.3" transform="rotate(-90 110.6 185.3)">GND</text>
<text x="113.2" y="182.8" transform="rotate(-90 113.2 182.8)">13</text>
<text x="115.9" y="182.8" transform="rotate(-90 115.9 182.8)">12</text>
<text x="118.5" y="182.8" transform="rotate(-90 118.5 182.8)">11</text>
<text x="121.2" y="182.8" transform="rotate(-90 121.2 182.8)">10</text>
<text x="123.8" y="181.3" transform="rotate(-90 123.8 181.3)">9</text>
<text x="126.5" y="181.3" transform="rotate(-90 126.5 181.3)">8</text>
<text x="134.4" y="181.3" transform="rotate(-90 134.4 181.3)">7</text>
<text x="137.1" y="181.3" transform="rotate(-90 137.1 181.3)">6</text>
<text x="139.7" y="181.3" transform="rotate(-90 139.7 181.3)">5</text>
<text x="142.3" y="181.3" transform="rotate(-90 142.3 181.3)">4</text>
<text x="145" y="181.3" transform="rotate(-90 145 181.3)">3</text>
<text x="147.6" y="181.3" transform="rotate(-90 147.6 181.3)">2</text>
<text x="107.9" y="186.1" transform="rotate(-90 107.9 186.1)">AREF</text>
<text x="150.3" y="186.4" transform="rotate(-90 150.3 186.4)">1(TX)</text>
<text x="152.9" y="186.6" transform="rotate(-90 152.9 186.6)">0(RX)</text>
<text x="160.9" y="189.5" transform="rotate(-90 160.9 189.5)">14(TX3)</text>
<text x="163.5" y="189.7" transform="rotate(-90 163.5 189.7)">15(RX3)</text>
<text x="166.2" y="189.5" transform="rotate(-90 166.2 189.5)">16(TX2)</text>
<text x="168.8" y="189.7" transform="rotate(-90 168.8 189.7)">17(RX2)</text>
<text x="171.4" y="189.5" transform="rotate(-90 171.4 189.5)">18(TX1)</text>
<text x="174.1" y="189.7" transform="rotate(-90 174.1 189.7)">19(RX1)</text>
<text x="176.7" y="189.9" transform="rotate(-90 176.7 189.9)">20(SDA)</text>
<text x="179.4" y="189.4" transform="rotate(-90 179.4 189.4)">21(SCL)</text>
<text x="195" y="191.8">26</text>
<text x="195" y="189.2">24</text>
<text x="195" y="186.6">22</text>
<text x="200.6" y="190.3">24</text>
<text x="200.6" y="187.6">22</text>
<text x="209.1" y="187.6">23</text>
<text x="209.1" y="190.3">25</text>
<text x="214.6" y="186.6">23</text>
<text x="214.6" y="189.2">25</text>
<text x="214.6" y="191.8">27</text>
<text x="195" y="197.1">30</text>
<text x="195" y="194.5">28</text>
<text x="200.6" y="195.6">28</text>
<text x="200.6" y="192.9">26</text>
<text x="209.1" y="192.9">27</text>
<text x="209.1" y="195.6">29</text>
<text x="214.6" y="194.5">29</text>
<text x="214.6" y="197.1">31</text>
<text x="195" y="202.4">34</text>
<text x="195" y="199.8">32</text>
<text x="200.6" y="203.5">34</text>
<text x="200.6" y="200.8">32</text>
<text x="200.6" y="198.2">30</text>
<text x="209.1" y="198.2">31</text>
<text x="211.7" y="200.8">33</text>
<text x="211.7" y="203.5">35</text>
<text x="217.2" y="199.8">33</text>
<text x="217.2" y="202.4">35</text>
<text x="195" y="207.7">38</text>
<text x="195" y="205.1">36</text>
<text x="200.6" y="208.8">38</text>
<text x="200.6" y="206.1">36</text>
<text x="211.7" y="206.1">37</text>
<text x="211.7" y="208.8">39</text>
<text x="217.2" y="205.1">37</text>
<text x="217.2" y="207.7">39</text>
<text x="195" y="215.7">44</text>
<text x="195" y="213">42</text>
<text x="195" y="210.4">40</text>
<text x="200.6" y="214.1">42</text>
<text x="200.6" y="211.4">40</text>
<text x="211.7" y="211.4">41</text>
<text x="211.7" y="214.1">43</text>
<text x="217.2" y="210.4">41</text>
<text x="217.2" y="213">43</text>
<text x="217.2" y="215.7">45</text>
<text x="195" y="221">48</text>
<text x="195" y="218.3">46</text>
<text x="200.6" y="219.4">46</text>
<text x="200.6" y="216.7">44</text>
<text x="211.7" y="216.7">45</text>
<text x="211.7" y="219.4">47</text>
<text x="217.2" y="218.3">47</text>
<text x="217.2" y="221">49</text>
<text x="195" y="226.2">52</text>
<text x="195" y="223.6">50</text>
<text x="200.6" y="227.3">52</text>
<text x="200.6" y="224.7">50</text>
<text x="200.6" y="222">48</text>
<text x="211.7" y="222">49</text>
<text x="211.7" y="224.7">51</text>
<text x="211.7" y="227.3">53</text>
<text x="217.2" y="223.6">51</text>
<text x="217.2" y="226.2">53</text>
<text x="118.5" y="233.7" transform="rotate(-90 118.5 233.7)">RESET</text>
<text x="121.2" y="233.7" transform="rotate(-90 121.2 233.7)">3.3V</text>
<text x="123.8" y="233.7" transform="rotate(-90 123.8 233.7)">5V</text>
<text x="126.5" y="233.7" transform="rotate(-90 126.5 233.7)">GND</text>
<text x="129.1" y="233.7" transform="rotate(-90 129.1 233.7)">GND</text>
<text x="131.8" y="233.7" transform="rotate(-90 131.8 233.7)">VIN</text>
<text x="139.7" y="233.7" transform="rotate(-90 139.7 233.7)">A0</text>
<text x="142.3" y="233.7" transform="rotate(-90 142.3 233.7)">A1</text>
<text x="145" y="233.7" transform="rotate(-90 145 233.7)">A2</text>
<text x="147.6" y="233.7" transform="rotate(-90 147.6 233.7)">A3</text>
<text x="150.3" y="233.7" transform="rotate(-90 150.3 233.7)">A4</text>
<text x="152.9" y="233.7" transform="rotate(-90 152.9 233.7)">A5</text>
<text x="155.6" y="233.7" transform="rotate(-90 155.6 233.7)">A6</text>
<text x="158.2" y="233.7" transform="rotate(-90 158.2 233.7)">A7</text>
<text x="166.2" y="233.7" transform="rotate(-90 166.2 233.7)">A8</text>
<text x="168.8" y="233.7" transform="rotate(-90 168.8 233.7)">A9</text>
<text x="171.4" y="233.7" transform="rotate(-90 171.4 233.7)">A10</text>
<text x="174.1" y="233.7" transform="rotate(-90 174.1 233.7)">A11</text>
<text x="176.7" y="233.7" transform="rotate(-90 176.7 233.7)">A12</text>
<text x="179.4" y="233.7" transform="rotate(-90 179.4 233.7)">A13</text>
<text x="182" y="233.7" transform="rotate(-90 182 233.7)">A14</text>
<text x="184.7" y="233.7" transform="rotate(-90 184.7 233.7)">A15</text>
<text x="122.8" y="239.3" transform="rotate(-90 122.8 239.3)">5V</text>
<text x="138.6" y="239.3" transform="rotate(-90 138.6 239.3)">A0</text>
<text x="141.3" y="239.3" transform="rotate(-90 141.3 239.3)">A1</text>
<text x="143.9" y="239.3" transform="rotate(-90 143.9 239.3)">A2</text>
<text x="146.6" y="239.3" transform="rotate(-90 146.6 239.3)">A3</text>
<text x="149.2" y="239.3" transform="rotate(-90 149.2 239.3)">A4</text>
<text x="151.9" y="239.3" transform="rotate(-90 151.9 239.3)">A5</text>
<text x="154.5" y="239.3" transform="rotate(-90 154.5 239.3)">A6</text>
<text x="157.2" y="239.3" transform="rotate(-90 157.2 239.3)">A7</text>
<text x="165.1" y="239.3" transform="rotate(-90 165.1 239.3)">A8</text>
<text x="167.7" y="239.3" transform="rotate(-90 167.7 239.3)">A9</text>
<text x="117.5" y="244" transform="rotate(-90 117.5 244)">RESET</text>
<text x="120.1" y="241.7" transform="rotate(-90 120.1 241.7)">3.3V</text>
<text x="125.4" y="243.3" transform="rotate(-90 125.4 243.3)">GND..</text>
<text x="128.1" y="242.5" transform="rotate(-90 128.1 242.5)">GND.</text>
<text x="130.7" y="240.3" transform="rotate(-90 130.7 240.3)">VIN</text>
<text x="170.4" y="240.9" transform="rotate(-90 170.4 240.9)">A10</text>
<text x="173" y="240.9" transform="rotate(-90 173 240.9)">A11</text>
<text x="175.7" y="240.9" transform="rotate(-90 175.7 240.9)">A12</text>
<text x="178.3" y="240.9" transform="rotate(-90 178.3 240.9)">A13</text>
<text x="181" y="240.9" transform="rotate(-90 181 240.9)">A14</text>
<text x="183.6" y="240.9" transform="rotate(-90 183.6 240.9)">A15</text>
</g>
<g font-size="2.5" fill="#f00">
<text x="107.3" y="299">8</text>
<text x="101" y="300.3">VCC</text>
</g>
<text font-size="2.3" fill="#00f" x="97.3" y="308" transform="rotate(-90 97.3 308)">LM358P</text>
</svg>
